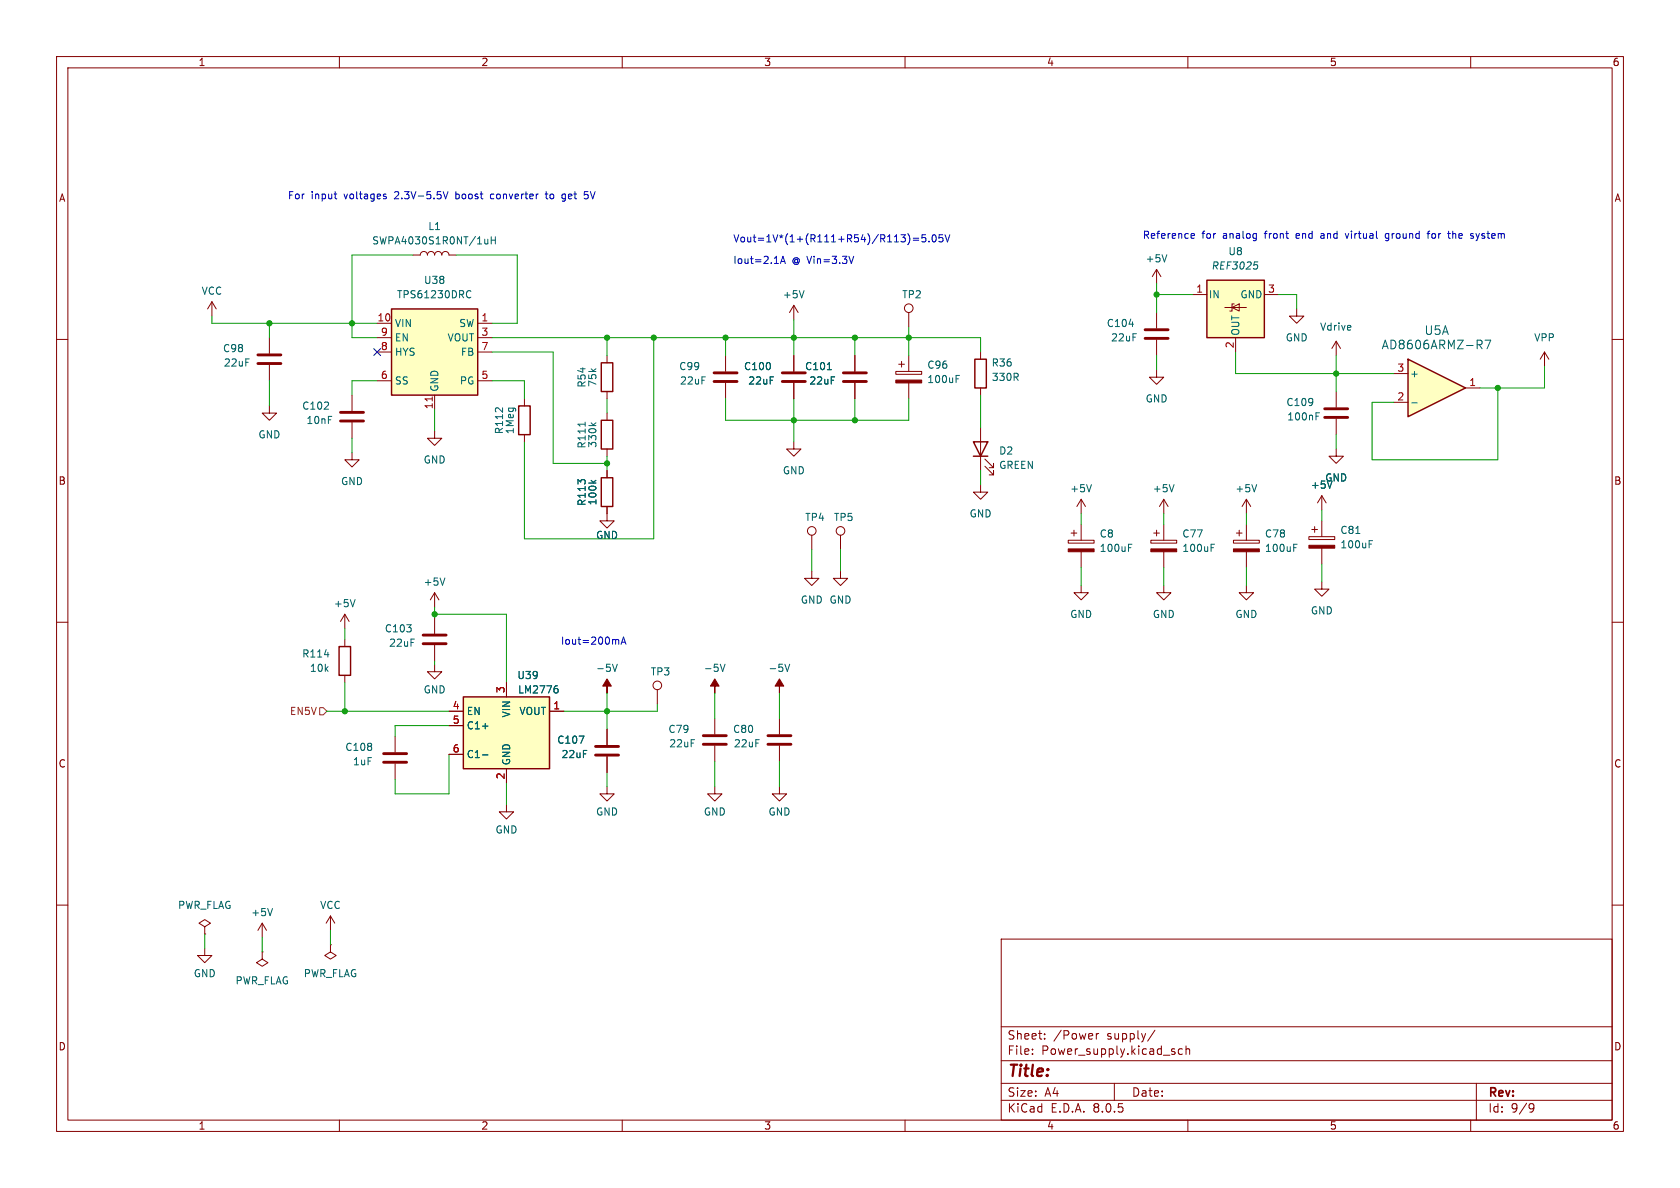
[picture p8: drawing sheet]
<svg xmlns="http://www.w3.org/2000/svg" width="297mm" height="210mm" viewBox="0 0 297 210" stroke-linecap="round" stroke-linejoin="round" font-family="sans-serif">
<g fill="none" stroke="#840000" stroke-width=".18">
<path d="M10 10h277v190h-277zM12 12h273v186h-273zM60 10v2M110 10v2M160 10v2M210 10v2M260 10v2M10 60h2M160.7 55.2v2.6M285 60h2M148.6 94.6v2.6M10 110h2"/>
<path d="M148.6 101v1.2h1.3l-1.3 1.3-1.3-1.3h1.3M285 110h2M10 160h2M285 160h2M177 166h108v32h-108zM60 198v2M110 198v2M160 198v2M177 194.5h108M177 191.5h108M177 187.5h108M177 181.5h108"/>
<path d="M182.5 186.3v.1M182.5 185.5v.1M184.7 183.6v.1M184.7 182.8v.1M193.8 182.7v1M194.2 182.7l-.2 .1-.2 .2M197 191.5v3M204.2 182.1l-1.3 2M207.5 185.9l.2 .2-.2 .3M207.5 185.4l.2 .1M209 185.5l-.4-.1-.3 .3v.4l.2 .2h.5M209.7 185.5l.2-.1 .3 .1 .1 .9"/>
<path d="M209.7 184.9v1.5M210 198v2M260 198v2M261 191.5v6.5M270.6 195.1l.5 .1a.99 .99 0 0 1-.4 1.4h-.2M271.2 195.7l-.3 .3h-.3"/>
<circle cx="160.7" cy="54.5" r=".76"/>
<circle cx="148.6" cy="93.9" r=".76"/>
</g>
<path d="M81.9 123.2h15.3v12.7h-15.3z" fill="#ffffc2"/>
<path d="M91.7 71.8h2v5h-2zM106.3 64.1h2v5.1h-2zM106.3 74.3h2v5.1h-2zM172.1 78.1h2.5l-1.2 2.5zM172.3 63.5h2.1v5.1h-2.1zM106.3 84.5h2v5h-2zM172.1 80.6h2.5M81.9 123.2h15.3v12.7h-15.3z" fill="none" stroke="#840000" stroke-width=".25"/>
<g fill="none" stroke="#840000" stroke-width=".18">
<path d="M73 45.1h1.3a.64 .64 0 0 1 .6-.6 .64 .64 0 0 1 .7 .6 .64 .64 0 0 1 .6-.6 .64 .64 0 0 1 .6 .6 .64 .64 0 0 1 .7-.6 .64 .64 0 0 1 .6 .6 .64 .64 0 0 1 .6-.6 .64 .64 0 0 1 .7 .6h1.2M204.5 55.2v2.8M47.6 71.8v1.2h1.3l-1.3 1.3-1.2-1.3h1.2M62.2 69.9v2.7M62.2 74.7v2.8M92.7 70.5v1.3M92.7 76.8v1.3M107.3 62.9v1.2M107.3 69.2v1.3M107.3 73v1.3M107.3 79.4v1.2M128.3 62.9v2.8"/>
<path d="M128.3 67.7v2.8M140.3 78.1v1.3h1.3l-1.3 1.2-1.2-1.2h1.2M140.3 62.9v2.8M140.3 67.7v2.8M151.1 62.9v2.8M151.1 67.7v2.8M158.4 65.7h4.5v.5h-4.5zM158.9 64.4h1M159.4 63.9v1M160.7 62.9v2.8M160.7 67.7v2.8M173.4 62.2v1.3"/>
<path d="M173.4 68.6v1.3M173.4 75.6v7.6M204.5 60.1v2.8M62.2 80v1.3h1.3l-1.3 1.3-1.2-1.3h1.2M107.3 83.2v1.3M107.3 89.5v1.3M143.5 94.6v2.6M174.1 82.4l1.5 1.5v-.7v.7h-.7M174.1 81.2l1.5 1.5v-.8v.8h-.7M188.8 95.5h4.6v.5h-4.6zM189.4 94.2h1M189.9 93.7v1"/>
<path d="M191.1 88.3v2.5M191.1 92.7v2.8M191.1 97.5v2.8M191.1 88.3l-.7 1.2M191.1 88.3l.8 1.2M233.7 87.6l-.8 1.3M233.7 87.6v2.6M233.7 87.6l.7 1.3M143.5 101v1.2h1.3l-1.3 1.3-1.3-1.3h1.3M191.1 103.5v1.3h1.3l-1.3 1.2-1.2-1.2h1.2M205.7 103.5v1.3h1.3l-1.3 1.2-1.2-1.2h1.2M79.4 125.7h2.5"/>
<path d="M79.4 128.3h2.5M79.4 133.4h2.5M89.5 120.7v2.5M89.5 135.9v2.5M97.2 125.7h2.5M107.3 139.1v1.2h1.3l-1.3 1.3-1.3-1.3h1.3M107.3 128.9v2.8M107.3 133.7v2.8M89.5 142.2v1.3h1.3l-1.3 1.3-1.2-1.3h1.2M46.4 168.3v1.2l1 .7-1 .6-1.1-.6 1.1-.7M46.4 168.3h.1"/>
<circle cx="143.5" cy="93.9" r=".76"/>
</g>
<g fill="none" stroke="#006464" stroke-width=".18">
<path d="M86.2 42.3v.8M86.2 43l-.1 .1h-.3M86.8 41.9v1.2M86.8 42.5h.8M87.6 41.9v1.2M199.6 57.3h.8M103.4 74.6v.8M104.5 74.7l.5 .5M105.4 74.7l-.5 .4M146.3 65.3h.7M169 67h.4M169 66.4h.6"/>
<path d="M104.5 84.9l.5 .5M105.4 84.9l-.5 .4M192.9 85.7l-.4 1.2M199.5 96.8h.4M199.5 96.2h.6M235.5 85l-.4 1.3M85.3 128.4h1M85.3 133.4h1M98.3 121.2h.2M98.4 121.7l.3 .3v.3l-.3 .2M102.4 130.1h.8l-.5 1.3"/>
</g>
<path d="M202.4 58.3h4.1M202.4 59.8h4.1M60.2 72.9h4.1M60.2 74.4h4.1M126.2 65.9h4.1M126.2 67.4h4.1M138.3 65.9h4.1M138.3 67.4h4.1M149.1 65.9h4.1M149.1 67.4h4.1M105.3 132h4M105.3 133.5h4" fill="none" stroke="#840000" stroke-width=".51"/>
<g fill="#840000" stroke="#840000" stroke-width=".18">
<path d="M188.8 97h4.6v.5h-4.6z"/>
<path d="M158.4 67.2h4.5v.5h-4.5z"/>
</g>
<path d="M69.2 54.6h15.3v15.3h-15.3z" fill="#ffffc2"/>
<path d="M69.2 54.6h15.3v15.3h-15.3z" fill="none" stroke="#840000" stroke-width=".25"/>
<g fill="none" stroke="#840000" stroke-width=".18">
<path d="M37.5 53.3l-.8 1.3M37.5 53.3v2.6M37.5 53.3l.7 1.3M47.6 59.7v2.8M66.7 57.2h2.5M66.7 59.7h2.5M84.5 57.2h2.5M84.5 59.7h2.5M140.3 54l-.7 1.2M140.3 54v2.5M140.3 54l.8 1.2M47.6 64.5v2.8"/>
<path d="M66.7 67.3h2.5M66.7 62.2h2.5M76.8 76.2v1.3h1.3l-1.3 1.2-1.2-1.2h1.2M76.8 69.9v2.5M84.5 67.3h2.5M84.5 62.2h2.5M204.5 65.4v1.3h1.2l-1.2 1.2-1.3-1.2h1.3M236.2 79.4v1.2h1.3l-1.3 1.3-1.3-1.3h1.3M236.2 69.2v2.8M236.2 74v2.8M107.3 90.8v1.3h1.3l-1.3 1.2-1.3-1.2h1.3M173.4 85.7v1.3h1.2l-1.2 1.3-1.3-1.3h1.3"/>
<path d="M76.8 104.8v2.5M76.8 104.8l-.7 1.2M76.8 104.8l.8 1.2M116.2 121.9v2.6M126.4 139.1v1.2h1.2l-1.2 1.3-1.3-1.3h1.3M126.4 127v2.8M126.4 131.8v2.8M137.8 139.1v1.2h1.3l-1.3 1.3-1.3-1.3h1.3M137.8 127v2.8M137.8 131.8v2.8"/>
<circle cx="116.2" cy="121.2" r=".76"/>
</g>
<path d="M76.4 70.2v.7" fill="none" stroke="#a90000" stroke-width=".18"/>
<path d="M82.7 51.4h.3l.2 .1M83.2 52.5l-.2 .1h-.3M142.1 51.4l-.4 1.2M232.7 73.6h.4M232.7 73h.6M78.6 102.2l-.4 1.2M108.3 117.4l.4 1.3 .4-1.3M127.3 117.4l.5 1.3 .4-1.3M138.8 117.4l.4 1.3 .4-1.3" fill="none" stroke="#006464" stroke-width=".18"/>
<path d="M45.6 62.7h4.1M45.6 64.3h4.1M234.2 72.3h4.1M234.2 73.8h4.1M124.3 130h4.1M124.3 131.6h4.1M135.8 130h4M135.8 131.6h4" fill="none" stroke="#840000" stroke-width=".51"/>
<g fill="#840000" stroke="#840000" stroke-width=".18">
<path d="M107.3 120l.8 1.3h-.8v1.3v-1.3h-.7z"/>
<path d="M137.8 120l.8 1.3h-.8v1.3v-1.3h-.8z"/>
<path d="M126.4 120l.7 1.3h-.7v1.3v-1.3h-.8z"/>
</g>
<path d="M248.9 63.5l10.2 5.1-10.2 5.1z" fill="#ffffc2"/>
<path d="M248.9 63.5l10.2 5.1-10.2 5.1z" fill="none" stroke="#840000" stroke-width=".25"/>
<path d="M204.5 47.6l-.8 1.3M204.5 47.6v2.6M204.5 47.6l.7 1.3M229.2 54.6v1.3h1.3l-1.3 1.3-1.2-1.3h1.2M236.2 60.3l-.7 1.3M236.2 60.3v2.6M236.2 60.3l.8 1.3M246.4 71.1h2.5M246.4 66h2.5M259.1 68.6h2.5" fill="none" stroke="#840000" stroke-width=".18"/>
<path d="M206.3 45l-.4 1.3M249.6 71.2h.9M261.5 60.9l.5 .8M261.9 60.2l.1 .2-.1 .5M262.5 60.1h1l-.6 1.6" fill="none" stroke="#006464" stroke-width=".18"/>
<path d="M213.4 49.5h10.1v10.2h-10.1z" fill="#ffffc2"/>
<path d="M213.4 49.5h10.1v10.2h-10.1zM59.9 114.3h2.1v5.1h-2.1z" fill="none" stroke="#840000" stroke-width=".25"/>
<g fill="none" stroke="#840000" stroke-width=".18">
<path d="M210.8 52.1h2.6M216.5 54.4h3.8M217.8 54.4l1.3-.7v1.3zM218.2 53.7h-.4v1.3h-.4M218.4 59.7v2.5M223.5 52.1h2.6M140.3 62.9v2.8M140.3 67.7v2.8M151.1 62.9v2.8M151.1 67.7v2.8M273 62.2l-.7 1.3M273 62.2v2.6"/>
<path d="M273 62.2l.8 1.3M107.3 83.2v1.3M107.3 89.5v1.3M203.5 95.5h4.5v.5h-4.5zM204 94.2h1M204.5 93.7v1M205.7 88.3v2.5M205.7 92.7v2.8M205.7 97.5v2.8M205.7 88.3l-.7 1.2M205.7 88.3l.8 1.2M218.1 95.5h4.5v.5h-4.5z"/>
<path d="M218.6 94.2h1M219.1 93.7v1M220.3 88.3v2.5M220.3 92.7v2.8M220.3 97.5v2.8M220.3 88.3l-.7 1.2M220.3 88.3l.8 1.2M231.4 94.9h4.6v.5h-4.6zM231.9 93.6h1M232.4 93.1v1M233.7 92.1v2.8M233.7 96.9v2.8"/>
<path d="M61 108.6l-.8 1.3M61 108.6v2.5M61 113v1.3M61 119.4v1.3M61 108.6l.7 1.3M76.8 117.5v1.2h1.3l-1.3 1.3-1.2-1.3h1.2M76.8 109.2v2.8M76.8 114v2.8M220.3 103.5v1.3h1.3l-1.3 1.2-1.2-1.2h1.2M233.7 102.9v1.2h1.2l-1.2 1.3-1.3-1.3h1.3M69.8 130.2v2.8M69.8 135v2.8"/>
<path d="M79.4 125.7h2.5M79.4 128.3h2.5M79.4 133.4h2.5M89.5 120.7v2.5M89.5 135.9v2.5M97.2 125.7h2.5M107.3 128.9v2.8M107.3 133.7v2.8M36.2 167.6v1.3h1.3l-1.3 1.3-1.3-1.3h1.3M36.2 163.8l1-.6-1-.6-1 .6 1 .6v1.3M36.2 165.1h.1M46.4 163.2l-.8 1.3"/>
<path d="M46.4 163.2v2.5M46.4 163.2l.7 1.3M58.4 167v1.3l1 .6-1 .6-1-.6 1-.6M58.4 167h.1M58.4 161.9l-.7 1.3M58.4 161.9v2.6M58.4 161.9l.8 1.3"/>
</g>
<g fill="none" stroke="#006464" stroke-width=".18">
<path d="M221.8 46.3h.6M222.3 46.8l.1 .2-.2 .4M146.3 65.3h.7M104.5 84.9l.5 .5M105.4 84.9l-.5 .4M207.6 85.7l-.5 1.2M214.1 96.8h.4M214.1 96.2h.6M222.2 85.7l-.5 1.2M228.7 96.8h.4M228.7 96.2h.6M235.5 85l-.4 1.3"/>
<path d="M239.7 94.3h.7M242 96.2h.5M242 95.6h.7M57.4 115.7h.7M62.8 106l-.4 1.3M85.3 128.4h1M85.3 133.4h1M98.3 121.2h.2M98.4 121.7l.3 .3v.3l-.3 .2M102.4 130.1h.8l-.5 1.3M48.2 160.6l-.5 1.3"/>
</g>
<path d="M74.8 112.3h4.1M74.8 113.8h4.1M67.8 133.2h4.1M67.8 134.7h4.1" fill="none" stroke="#840000" stroke-width=".51"/>
<g fill="#840000" stroke="#840000" stroke-width=".18">
<path d="M218.1 97h4.5v.5h-4.5z"/>
<path d="M231.4 96.4h4.6v.5h-4.6z"/>
<path d="M203.5 97h4.5v.5h-4.5z"/>
</g>
<path d="M56.5 125.1h.6l.7 .6-.7 .7h-.6z" fill="none" stroke="#725600" stroke-width=".18"/>
<g fill="none" stroke="#0000c2" stroke-width=".18">
<path d="M59.1 34.3h.4M59.3 35.1h.2M68 34.3l.3 .1M68 34.7l.3 .1v.2l-.2 .1h-.2M78.4 33.9l.4 1.2 .4-1.2M86.9 34.3l-.2 .2v.4l.2 .2M96.4 34.3h.5M96.6 33.9v1.1l.3 .1M99.4 35l.2 .1h.3M99.9 35.4l-.2 .2-.3-.1M99.9 34.4l-.3-.1-.2 .1M103.3 33.9h.6"/>
<path d="M103.5 34.4h.3l.2 .2M104 34.9l-.2 .2h-.3M138 46.6l.4-1.3 .4 1.3M138.1 46.2h.6M150.9 45.3l-.4 1.3M161.5 42.1h.9M161.5 42.5h.9M163.6 41.5h-.6v.6l.1-.1h.5l.1 .2-.1 .4-.2 .2-.4-.2M164.2 42.6v.2M164.9 41.6l.2-.1a.68 .68 0 0 1 .4 .6 .68 .68 0 0 1-.4 .7l-.2-.2-.1-.3zM166.7 41.5h-.7v.6l.2-.1h.4l.1 .2v.4l-.2 .2-.5-.2M167.1 41.5l.4 1.3 .4-1.3"/>
<path d="M210.6 42.1h.5M210.6 41.3h.4l.2 .3-.6 .1M233.7 41.3h-.2M233.7 41.6l-.2 .2 .2 .3M237.8 41.3l.3 .8 .3-.8M245.5 42.4l-.2 .2-.3-.1M245.5 41.3h-.4l-.2 .2 .1 .6h.5M252.3 41.3h.5M252.8 40.9l-.3 .1v1.1M255.9 41.3h.5M256.3 42.1h.1M256.8 40.9v1.2"/>
<path d="M257 41.3l-.2 .1M260.9 41.3l.3 .8M261.1 42.4l-.2 .2M109.2 113l.2 .2v.7M109.8 113.9l.4-1.3 .5 1.3M109.9 113.5h.6"/>
</g>
<g fill="none" stroke="#009600" stroke-width=".18">
<path d="M37.5 55.9v1.3h29.2M47.6 57.2v2.5M73 45.1h-10.8v14.6h4.5M80.6 45.1h10.8v12.1h-4.4M87 59.7h86.4v2.5M107.3 59.7v3.2M115.6 59.7v35.6h-22.9v-17.2M128.3 59.7v3.2M140.3 56.5v6.4M151.1 59.7v3.2M160.7 57.8v5.1M204.5 52.1h6.3"/>
<path d="M204.5 50.2v5M226.1 52.1h3.1v2.5M47.6 67.3v4.5M62.2 77.5v2.5M66.7 67.3h-4.5v2.6M76.8 72.4v3.8M87 67.3h5.7v3.2M87 62.2h10.8v19.7h9.5M107.3 70.5v2.5M128.3 70.5v3.8h32.4v-3.8M140.3 70.5v7.6M151.1 70.5v3.8"/>
<path d="M173.4 69.9v5.7M204.5 62.9v2.5M218.4 62.2v3.8h28M236.2 62.9v6.3M236.2 76.8v2.6M264.8 68.6v12.7h-22.2v-10.2h3.8M273 64.8v3.8h-11.4M107.3 80.6v2.6M143.5 97.2v3.8M148.6 97.2v3.8M173.4 83.2v2.5M191.1 90.8v1.9"/>
<path d="M205.7 90.8v1.9M220.3 90.8v1.9M233.7 90.2v1.9M233.7 99.7v3.2M61 111.1v1.9M76.8 108.6h12.7v12.1M76.8 107.3v1.9M76.8 116.8v.7M191.1 100.3v3.2M205.7 100.3v3.2M220.3 100.3v3.2M57.8 125.7h21.6"/>
<path d="M61 120.7v5M79.4 128.3h-9.6v1.9M79.4 133.4v6.9h-9.6v-2.5M89.5 138.4v3.8M107.3 122.6v6.3M107.3 136.5v2.6M116.2 124.5v1.2h-16.5M126.4 122.6v4.4M126.4 134.6v4.5M137.8 122.6v4.4M137.8 134.6v4.5M36.2 165.1v2.5"/>
<path d="M46.4 165.7v2.6M58.4 164.5v2.5"/>
</g>
<path d="M66.1 61.6l1.2 1.2M67.3 61.6l-1.2 1.2" fill="none" stroke="#000084" stroke-width=".18"/>
<g fill="#009600" stroke="#009600" stroke-width=".18">
<circle cx="107.3" cy="81.9" r=".46"/>
<circle cx="107.3" cy="59.7" r=".46"/>
<circle cx="62.2" cy="57.2" r=".46"/>
<circle cx="47.6" cy="57.2" r=".46"/>
<circle cx="128.3" cy="59.7" r=".46"/>
<circle cx="115.6" cy="59.7" r=".46"/>
<circle cx="151.1" cy="59.7" r=".46"/>
<circle cx="160.7" cy="59.7" r=".46"/>
<circle cx="140.3" cy="74.3" r=".46"/>
<circle cx="151.1" cy="74.3" r=".46"/>
<circle cx="140.3" cy="59.7" r=".46"/>
<circle cx="76.8" cy="108.6" r=".46"/>
<circle cx="107.3" cy="125.7" r=".46"/>
<circle cx="204.5" cy="52.1" r=".46"/>
<circle cx="264.8" cy="68.6" r=".46"/>
<circle cx="61" cy="125.7" r=".46"/>
<circle cx="236.2" cy="66" r=".46"/>
</g>
<text font-size="2.8" fill="#840000" x="178" y="190.9">Title:</text>
<g font-size="2.1" fill="#006464">
<text x="251.7" y="59.4">U5A</text>
<text x="244.2" y="62">AD8606ARMZ-R7</text>
</g>
<g font-size="2.1" fill="#840000">
<text x="178" y="184">Sheet:</text>
<text x="186.2" y="184">/Power</text>
<text x="195.7" y="184">supply/</text>
<text x="178" y="186.7">File:</text>
<text x="184.1" y="186.7">Power_supply.kicad_sch</text>
<text x="178" y="196.9">KiCad</text>
<text x="178" y="194.1">Size:</text>
<text x="184.7" y="194.1">A4</text>
<text x="185.7" y="196.9">E.D.A.</text>
<text x="193.3" y="196.9">8.0.5</text>
<text x="200" y="194.1">Date:</text>
<text x="263" y="194.3">Rev:</text>
<text x="263" y="196.9">Id:</text>
<text x="267.1" y="196.9">9/9</text>
</g>
<g font-size="1.8" fill="#840000">
<text x="35" y="11.9">1</text>
<text x="85" y="11.9">2</text>
<text x="135" y="11.9">3</text>
<text x="185" y="11.9">4</text>
<text x="235" y="11.9">5</text>
<text x="285" y="11.9">6</text>
<text x="10.3" y="35.9">A</text>
<text x="285.3" y="35.9">A</text>
<text x="10.3" y="85.9">B</text>
<text x="285.3" y="85.9">B</text>
<text x="10.3" y="135.9">C</text>
<text x="285.3" y="135.9">C</text>
<text x="10.3" y="185.9">D</text>
<text x="285.3" y="185.9">D</text>
<text x="35" y="199.9">1</text>
<text x="85" y="199.9">2</text>
<text x="135" y="199.9">3</text>
<text x="185" y="199.9">4</text>
<text x="235" y="199.9">5</text>
<text x="285" y="199.9">6</text>
</g>
<g font-size="1.8" fill="#0000c2">
<text x="50.8" y="35.3">For</text>
<text x="55" y="35.3">input</text>
<text x="60.9" y="35.3">voltages</text>
<text x="70" y="35.3">2.3V-5.5V</text>
<text x="81" y="35.3">boost</text>
<text x="87.4" y="35.3">converter</text>
<text x="97.4" y="35.3">to</text>
<text x="100.4" y="35.3">get</text>
<text x="104.6" y="35.3">5V</text>
<text x="129.5" y="42.9">Vout=1V*(1+(R111+R54)/R113)=5.05V</text>
<text x="129.5" y="46.7">Iout=2.1A</text>
<text x="140" y="46.7">@ Vin=3.3V</text>
<text x="201.9" y="42.3">Reference</text>
<text x="212.5" y="42.3">for</text>
<text x="216.3" y="42.3">analog</text>
<text x="223.9" y="42.3">front</text>
<text x="229.6" y="42.3">end</text>
<text x="234.2" y="42.3">and</text>
<text x="238.8" y="42.3">virtual</text>
<text x="246" y="42.3">ground</text>
<text x="253.7" y="42.3">for</text>
<text x="257.5" y="42.3">the</text>
<text x="261.7" y="42.3">system</text>
<text x="99.1" y="114.1">Iout=200mA</text>
</g>
<g font-size="1.8" fill="#006464">
<text x="75.6" y="40.9">L1</text>
<text x="65.7" y="43.4">SWPA4030S1R0NT/1uH</text>
<text x="202.4" y="46.6">+5V</text>
<text x="214.1" y="47.9">REF3025</text>
<text x="217.1" y="45.3">U8</text>
<text x="35.5" y="52.3">VCC</text>
<text x="70.1" y="52.9">TPS61230DRC</text>
<text x="74.9" y="50.4">U38</text>
<text x="138.3" y="52.9">+5V</text>
<text x="159.4" y="52.9">TP2</text>
<text x="213.6" y="52.9">IN</text>
<text x="219.2" y="52.9">GND</text>
<text x="69.7" y="58">VIN</text>
<text x="81.1" y="58">SW</text>
<text x="195.6" y="58">C104</text>
<text x="219.3" y="59.4" transform="rotate(-90 219.3 59.4)">OUT</text>
<text x="233.3" y="58.6">Vdrive</text>
<text x="39.3" y="62.5">C98</text>
<text x="39.5" y="65">22uF</text>
<text x="69.7" y="63.1">HYS</text>
<text x="69.7" y="60.6">EN</text>
<text x="79" y="60.6">VOUT</text>
<text x="81.4" y="63.1">FB</text>
<text x="120" y="65.6">C99</text>
<text x="131.4" y="65.6">C100</text>
<text x="142.2" y="65.6">C101</text>
<text x="163.8" y="65.4">C96</text>
<text x="175.2" y="65">R36</text>
<text x="196.3" y="60.6">22uF</text>
<text x="227.2" y="60.6">GND</text>
<text x="271.1" y="60.6">VPP</text>
<text x="69.7" y="68.2">SS</text>
<text x="77.7" y="69.3" transform="rotate(-90 77.7 69.3)">GND</text>
<text x="81.2" y="68.2">PG</text>
<text x="103.7" y="68.6" transform="rotate(-90 103.7 68.6)">R54</text>
<text x="105.6" y="68.5" transform="rotate(-90 105.6 68.5)">75k</text>
<text x="120.1" y="68.2">22uF</text>
<text x="132.2" y="68.2">22uF</text>
<text x="143" y="68.2">22uF</text>
<text x="163.8" y="67.9">100uF</text>
<text x="175.2" y="67.5">330R</text>
<text x="202.4" y="71.3">GND</text>
<text x="227.3" y="72">C109</text>
<text x="249.2" y="66.9">+</text>
<text x="45.6" y="77.7">GND</text>
<text x="53.3" y="72.6">C102</text>
<text x="54.1" y="75.2">10nF</text>
<text x="89.1" y="76.8" transform="rotate(-90 89.1 76.8)">R112</text>
<text x="91" y="76.8" transform="rotate(-90 91 76.8)">1Meg</text>
<text x="227.5" y="74.5">100nF</text>
<text x="74.8" y="82.1">GND</text>
<text x="103.7" y="79.4" transform="rotate(-90 103.7 79.4)">R111</text>
<text x="105.6" y="79.3" transform="rotate(-90 105.6 79.3)">330k</text>
<text x="176.5" y="80.6">D2</text>
<text x="176.5" y="83.1">GREEN</text>
<text x="60.2" y="86">GND</text>
<text x="103.7" y="89.5" transform="rotate(-90 103.7 89.5)">R113</text>
<text x="105.6" y="89.4" transform="rotate(-90 105.6 89.4)">100k</text>
<text x="138.3" y="84">GND</text>
<text x="189.1" y="87.2">+5V</text>
<text x="203.7" y="87.2">+5V</text>
<text x="218.3" y="87.2">+5V</text>
<text x="231.6" y="86.6">+5V</text>
<text x="234.2" y="85.3">GND</text>
<text x="105.3" y="95.5">GND</text>
<text x="142.2" y="92.3">TP4</text>
<text x="147.3" y="92.3">TP5</text>
<text x="171.3" y="91.7">GND</text>
<text x="194.3" y="95.2">C8</text>
<text x="208.9" y="95.2">C77</text>
<text x="223.5" y="95.2">C78</text>
<text x="236.9" y="94.6">C81</text>
<text x="194.3" y="97.8">100uF</text>
<text x="208.9" y="97.8">100uF</text>
<text x="223.5" y="97.8">100uF</text>
<text x="236.9" y="97.1">100uF</text>
<text x="58.9" y="107.5">+5V</text>
<text x="74.8" y="103.7">+5V</text>
<text x="141.5" y="106.9">GND GND</text>
<text x="67.9" y="112">C103</text>
<text x="189.1" y="109.4">GND</text>
<text x="203.7" y="109.4">GND</text>
<text x="218.3" y="109.4">GND</text>
<text x="231.6" y="108.8">GND</text>
<text x="53.3" y="116.4">R114</text>
<text x="54.7" y="119">10k</text>
<text x="68.7" y="114.5">22uF</text>
<text x="105.3" y="119">-5V</text>
<text x="114.9" y="119.6">TP3</text>
<text x="124.3" y="119">-5V</text>
<text x="135.8" y="119">-5V</text>
<text x="74.8" y="122.8">GND</text>
<text x="91.4" y="120.2">U39</text>
<text x="91.5" y="122.8">LM2776</text>
<text x="82.4" y="126.6">EN</text>
<text x="82.4" y="129.1">C1+</text>
<text x="90.4" y="126.9" transform="rotate(-90 90.4 126.9)">VIN</text>
<text x="91.7" y="126.6">VOUT</text>
<text x="98.4" y="131.7">C107</text>
<text x="118.1" y="129.8">C79</text>
<text x="129.5" y="129.8">C80</text>
<text x="60.9" y="132.9">C108</text>
<text x="62.3" y="135.5">1uF</text>
<text x="82.4" y="134.2">C1-</text>
<text x="90.4" y="135.4" transform="rotate(-90 90.4 135.4)">GND</text>
<text x="99.2" y="134.2">22uF</text>
<text x="118.2" y="132.3">22uF</text>
<text x="129.6" y="132.3">22uF</text>
<text x="87.5" y="147.5">GND</text>
<text x="105.3" y="144.4">GND</text>
<text x="124.3" y="144.4">GND</text>
<text x="135.8" y="144.4">GND</text>
<text x="31.4" y="160.9">PWR_FLAG</text>
<text x="56.5" y="160.9">VCC</text>
<text x="44.3" y="162.2">+5V</text>
<text x="34.2" y="172.9">GND</text>
<text x="53.6" y="172.9">PWR_FLAG</text>
<text x="41.5" y="174.2">PWR_FLAG</text>
</g>
<g font-size="1.8" fill="#a90000">
<text x="211.4" y="51.8">1</text>
<text x="224.1" y="51.8">3</text>
<text x="66.6" y="56.9">10</text>
<text x="67.2" y="59.4">9</text>
<text x="85" y="56.9">1</text>
<text x="85" y="59.4">3</text>
<text x="67.2" y="62">8</text>
<text x="85" y="62">7</text>
<text x="218.2" y="61.7" transform="rotate(-90 218.2 61.7)">2</text>
<text x="246.9" y="65.8">3</text>
<text x="67.2" y="67.1">6</text>
<text x="85" y="67.1">5</text>
<text x="246.9" y="70.9">2</text>
<text x="259.6" y="68.3">1</text>
<text x="76.6" y="72.4" transform="rotate(-90 76.6 72.4)">11</text>
<text x="79.9" y="125.5">4</text>
<text x="89.3" y="122.6" transform="rotate(-90 89.3 122.6)">3</text>
<text x="97.7" y="125.5">1</text>
<text x="79.9" y="128">5</text>
<text x="79.9" y="133.1">6</text>
<text x="89.3" y="137.9" transform="rotate(-90 89.3 137.9)">2</text>
</g>
<text font-size="1.8" fill="#725600" x="51.2" y="126.6">EN5V</text>
</svg>
